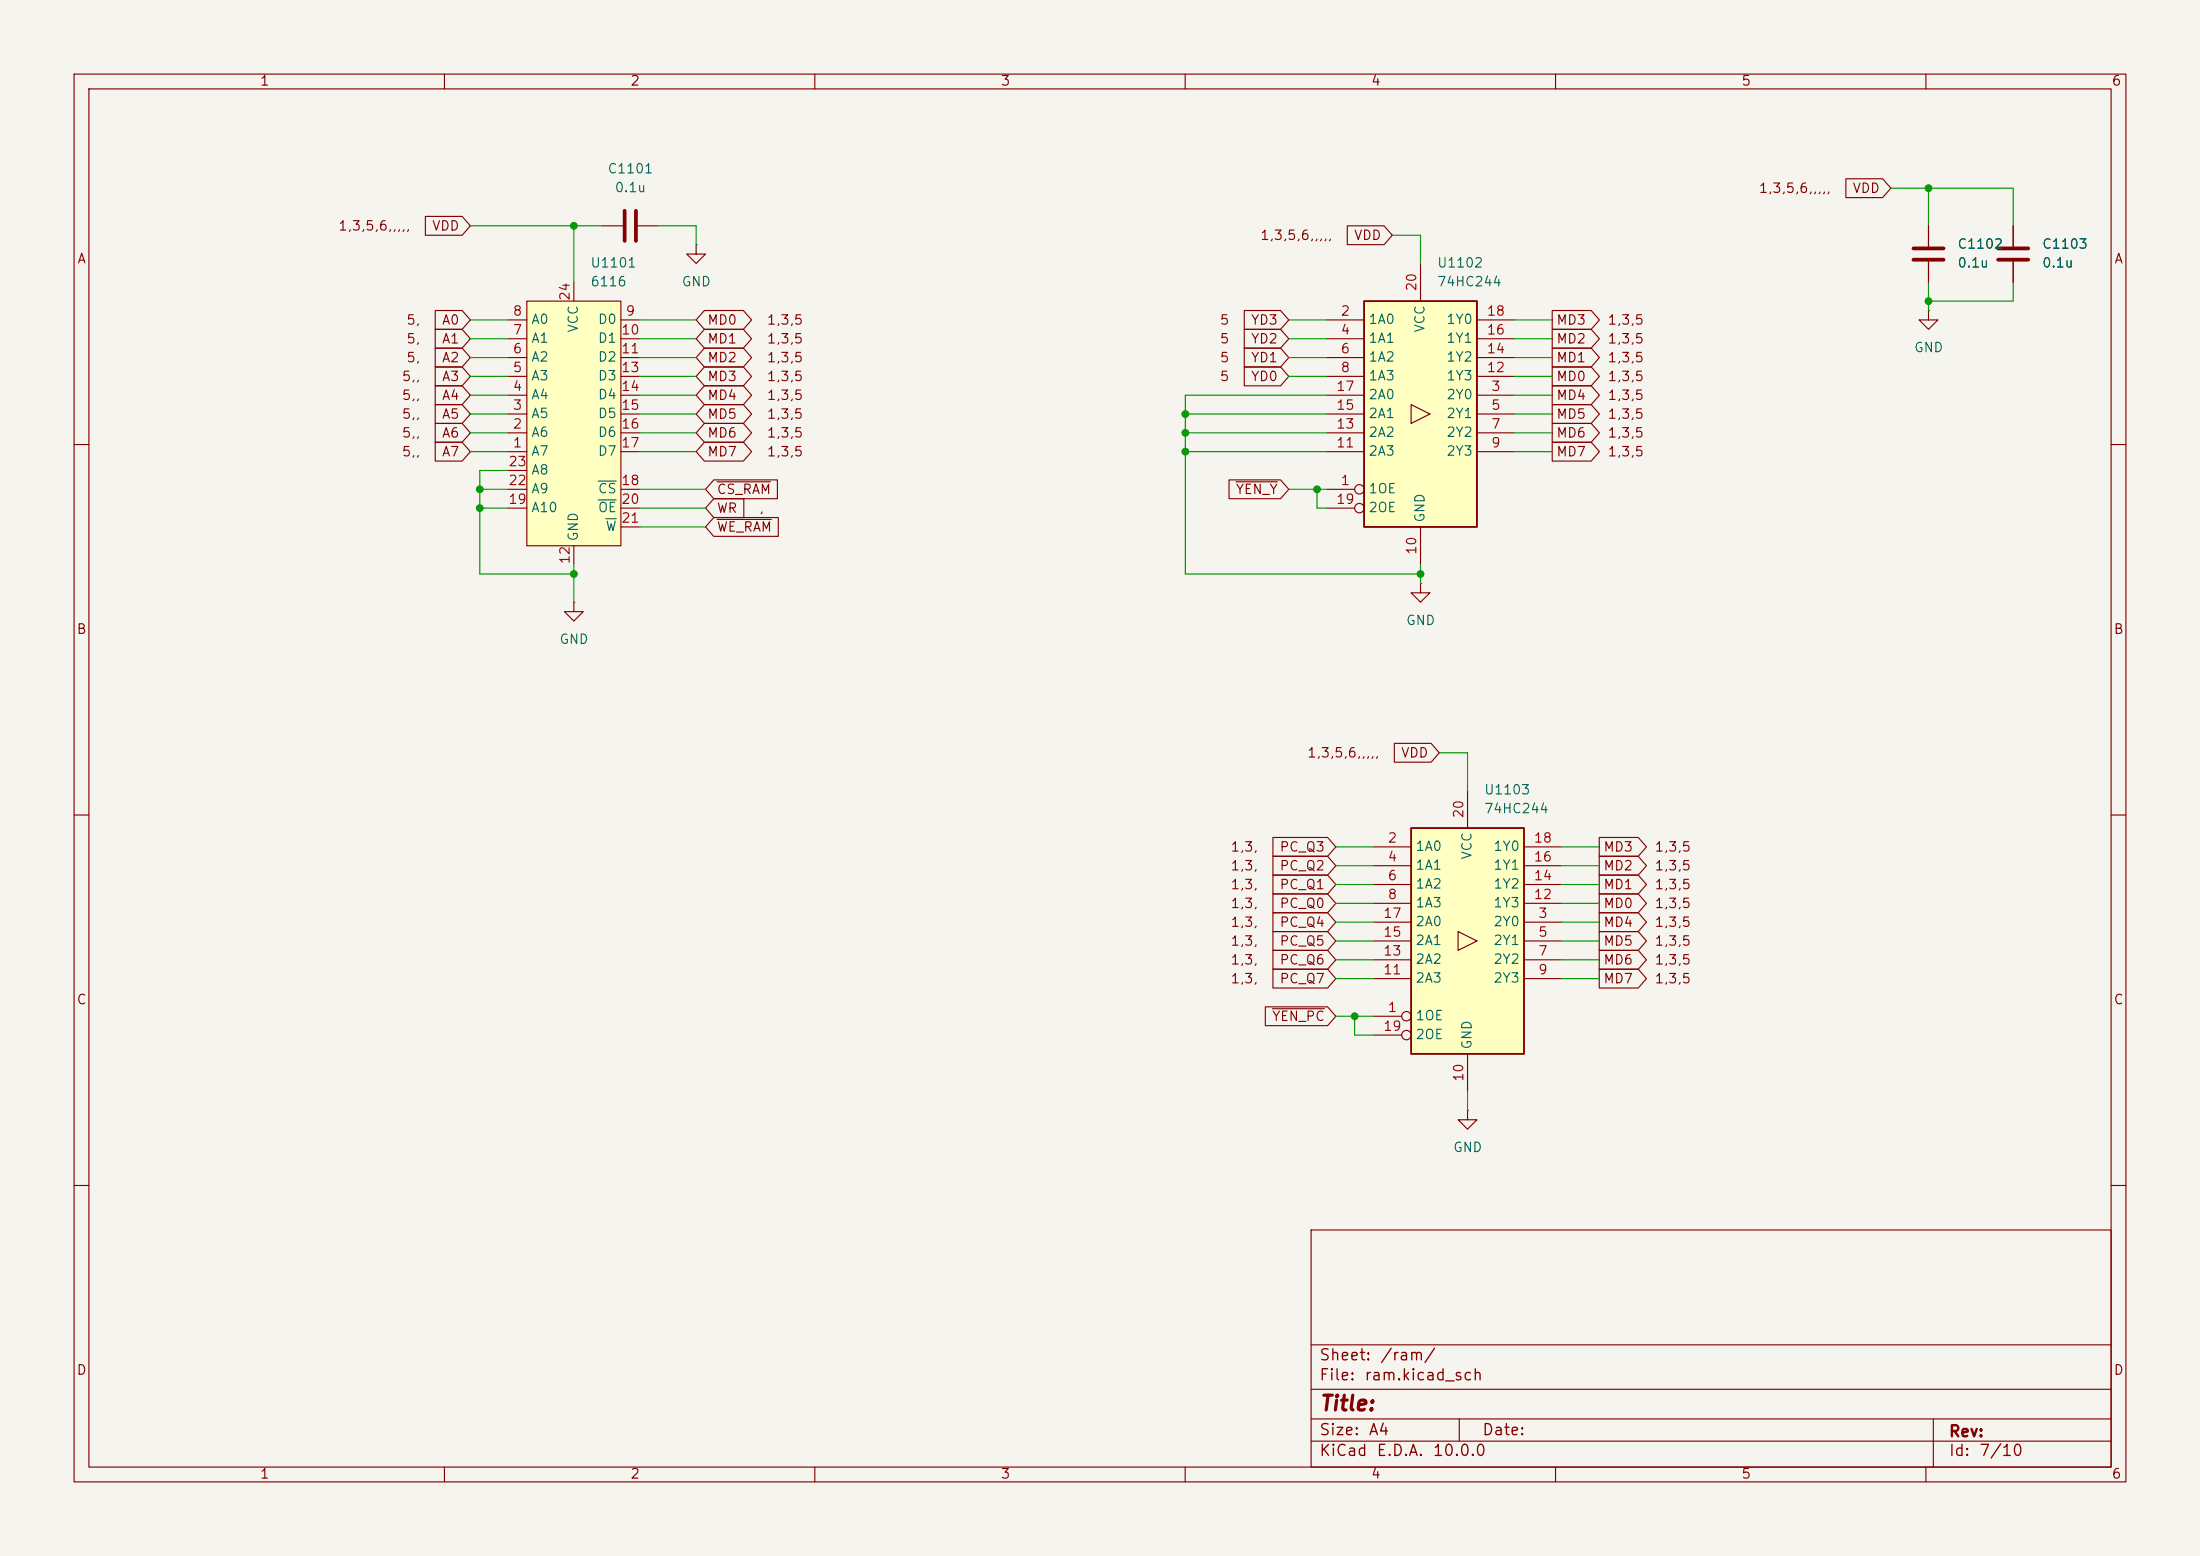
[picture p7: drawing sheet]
<svg xmlns="http://www.w3.org/2000/svg" width="297mm" height="210mm" viewBox="0 0 297 210" stroke-linecap="round" stroke-linejoin="round" font-family="sans-serif">
<path d="M0 0h297v210h-297z" fill="#f5f4ef" stroke="#f5f4ef" stroke-width=".14"/>
<g fill="none" stroke="#840000" stroke-width=".15">
<path d="M10 10h277v190h-277zM12 12h273v186h-273zM60 10v2M110 10v2M160 10v2M210 10v2M260 10v2M81.3 30.5h2.8M86.1 30.5h2.8M260.3 30.5v2.8M260.3 35.3v2.8M10 60h2"/>
<path d="M285 60h2M10 110h2M285 110h2M198.1 149.9v1.2h1.3l-1.3 1.3-1.3-1.3h1.3M198.1 149.9h.1M10 160h2M177 166h108v32h-108zM285 160h2M60 198v2M110 198v2M160 198v2M177 194.5h108"/>
<path d="M177 191.5h108M177 187.5h108M177 181.5h108M197 191.5v3M210 198v2M260 198v2M261 191.5v6.5"/>
</g>
<path d="M84.3 28.4v4.1M85.9 28.4v4.1M258.3 35.1h4.1M258.3 33.5h4.1" fill="none" stroke="#840000" stroke-width=".51"/>
<path d="M190.5 111.8h15.2v30.4h-15.2z" fill="#ffffc2"/>
<g fill="none" stroke="#840000" stroke-width=".15">
<path d="M185.4 114.3h5.1M185.4 116.8h5.1M185.4 119.4h5.1M198.1 106.7v5.1M205.7 114.3h5.1M205.7 116.8h5.1M205.7 119.4h5.1M185.4 137.2h3.8M185.4 124.5h5.1M185.4 127h5.1M185.4 129.5h5.1M185.4 121.9h5.1"/>
<path d="M185.4 132.1h5.1M185.4 139.7h3.8M196.8 125.7l2.6 1.3-2.6 1.3zM205.7 124.5h5.1M205.7 127h5.1M205.7 129.5h5.1M205.7 121.9h5.1M205.7 132.1h5.1M198.1 142.2v5.1"/>
<circle cx="189.9" cy="137.2" r=".63"/>
<circle cx="189.9" cy="139.7" r=".63"/>
</g>
<path d="M190.5 111.8h15.2v30.4h-15.2z" fill="none" stroke="#840000" stroke-width=".25"/>
<path d="M71.1 40.6h12.7v33.1h-12.7z" fill="#ffffc2"/>
<g fill="none" stroke="#840000" stroke-width=".15">
<path d="M77.5 38.1v2.5M68.6 58.4h2.5M68.6 55.9h2.5M68.6 53.3h2.5M68.6 50.8h2.5M68.6 48.3h2.5M68.6 45.7h2.5M68.6 43.2h2.5M71.1 40.6h12.7v33.1h-12.7zM83.8 58.4h2.6M83.8 55.9h2.6M83.8 53.3h2.6"/>
<path d="M83.8 50.8h2.6M83.8 48.3h2.6M83.8 45.7h2.6M83.8 43.2h2.6M68.6 61h2.5M68.6 66h2.5M68.6 68.6h2.5M68.6 63.5h2.5M77.5 73.7v2.5M83.8 61h2.6M83.8 66h2.6M83.8 68.6h2.6"/>
<path d="M83.8 71.1h2.6M77.5 81.3v1.3h1.2l-1.2 1.2-1.3-1.2h1.3M77.5 81.3h.1"/>
</g>
<path d="M80.8 64.9h2.4M80.8 67.5h2.4M81.8 70h1.4" fill="none" stroke="#006464" stroke-width=".15"/>
<path d="M184.1 40.6h15.3v30.5h-15.3z" fill="#ffffc2"/>
<g fill="none" stroke="#840000" stroke-width=".15">
<path d="M57.4 29.2h5l1.1 1.3-1.1 1.3h-5zM94 33v1.3h1.2l-1.2 1.3-1.3-1.3h1.3M94 33h.1M181.9 30.5h4.9l1.2 1.3-1.2 1.2h-4.9zM191.8 35.6v5M249.2 24.1h5l1.1 1.3-1.1 1.3h-5zM260.3 30.5v2.8M260.3 35.3v2.8M271.8 30.5v2.8M271.8 35.3v2.8M58.8 41.9h3.6l1.1 1.3-1.1 1.3h-3.6zM58.8 49.5h3.6l1.1 1.3-1.1 1.3h-3.6z"/>
<path d="M58.8 47h3.6l1.1 1.3-1.1 1.2h-3.6zM58.8 44.4h3.6l1.1 1.3-1.1 1.3h-3.6zM58.8 54.6h3.6l1.1 1.3-1.1 1.3h-3.6zM58.8 57.1h3.6l1.1 1.3-1.1 1.3h-3.6zM58.8 59.7h3.6l1.1 1.3-1.1 1.2h-3.6zM58.8 52.1h3.6l1.1 1.2-1.1 1.3h-3.6zM95.1 41.9h5.3l1.1 1.3-1.1 1.3h-5.3l-1.1-1.3zM95.1 52.1h5.3l1.1 1.2-1.1 1.3h-5.3l-1.1-1.3zM95.1 49.5h5.3l1.1 1.3-1.1 1.3h-5.3l-1.1-1.3zM95.1 57.1h5.3l1.1 1.3-1.1 1.3h-5.3l-1.1-1.3zM95.1 54.6h5.3l1.1 1.3-1.1 1.3h-5.3l-1.1-1.3zM95.1 59.7h5.3l1.1 1.3-1.1 1.2h-5.3l-1.1-1.2z"/>
<path d="M95.1 44.4h5.3l1.1 1.3-1.1 1.3h-5.3l-1.1-1.3zM95.1 47h5.3l1.1 1.3-1.1 1.2h-5.3l-1.1-1.2zM168 41.9h4.9l1.1 1.3-1.1 1.3h-4.9zM168 49.5h4.9l1.1 1.3-1.1 1.3h-4.9zM168 44.4h4.9l1.1 1.3-1.1 1.3h-4.9zM168 47h4.9l1.1 1.3-1.1 1.2h-4.9zM179.1 43.2h5M179.1 53.3h5M179.1 45.7h5M179.1 55.9h5M179.1 48.3h5M179.1 58.4h5"/>
<path d="M179.1 50.8h5M190.5 54.6l2.5 1.3-2.5 1.3zM199.4 43.2h5.1M199.4 53.3h5.1M199.4 45.7h5.1M199.4 55.9h5.1M199.4 48.3h5.1M199.4 58.4h5.1M199.4 50.8h5.1M209.5 59.7h5.3l1.1 1.3-1.1 1.2h-5.3zM209.5 57.1h5.3l1.1 1.3-1.1 1.3h-5.3zM209.5 54.6h5.3l1.1 1.3-1.1 1.3h-5.3z"/>
<path d="M209.5 44.4h5.3l1.1 1.3-1.1 1.3h-5.3zM209.5 47h5.3l1.1 1.3-1.1 1.2h-5.3zM209.5 49.5h5.3l1.1 1.3-1.1 1.3h-5.3zM209.5 52.1h5.3l1.1 1.2-1.1 1.3h-5.3zM209.5 41.9h5.3l1.1 1.3-1.1 1.3h-5.3zM260.3 41.9v1.3h1.3l-1.3 1.3-1.2-1.3h1.2M260.3 41.9h.1M96.4 67.3h4v2.6h-4l-1.2-1.3zM96.4 64.8h8.6v2.5h-8.6l-1.2-1.3zM96.4 69.8h8.7v2.6h-8.7l-1.2-1.3zM96.8 65h7.2M96.8 70.1h7.3"/>
<path d="M165.9 64.8h7l1.1 1.2-1.1 1.3h-7zM166.9 65h5.5M179.1 66h3.8M179.1 61h5M179.1 68.6h3.8M191.8 78.7v1.3h1.2l-1.2 1.3-1.3-1.3h1.3M191.8 78.7h.1M191.8 71.1v5.1M199.4 61h5.1M171.8 115.6h7.4l1.1 1.2-1.1 1.3h-7.4zM171.8 118.1h7.4l1.1 1.3-1.1 1.3h-7.4zM171.8 113h7.4l1.1 1.3-1.1 1.3h-7.4z"/>
<path d="M188.2 100.3h5l1.1 1.3-1.1 1.3h-5zM215.9 118.1h5.3l1.1 1.3-1.1 1.3h-5.3zM215.9 113h5.3l1.1 1.3-1.1 1.3h-5.3zM215.9 115.6h5.3l1.1 1.2-1.1 1.3h-5.3zM170.8 135.9h8.4l1.1 1.3-1.1 1.2h-8.4zM171.8 136.1h7M171.8 128.3h7.4l1.1 1.2-1.1 1.3h-7.4zM171.8 123.2h7.4l1.1 1.3-1.1 1.2h-7.4zM171.8 120.6h7.4l1.1 1.3-1.1 1.3h-7.4zM171.8 130.8h7.4l1.1 1.3-1.1 1.3h-7.4zM171.8 125.7h7.4l1.1 1.3-1.1 1.3h-7.4zM215.9 123.2h5.3l1.1 1.3-1.1 1.2h-5.3z"/>
<path d="M215.9 120.6h5.3l1.1 1.3-1.1 1.3h-5.3zM215.9 128.3h5.3l1.1 1.2-1.1 1.3h-5.3zM215.9 125.7h5.3l1.1 1.3-1.1 1.3h-5.3zM215.9 130.8h5.3l1.1 1.3-1.1 1.3h-5.3z"/>
<circle cx="183.5" cy="66" r=".63"/>
<circle cx="183.5" cy="68.6" r=".63"/>
</g>
<path d="M184.1 40.6h15.3v30.5h-15.3z" fill="none" stroke="#840000" stroke-width=".25"/>
<path d="M269.7 35.1h4.1M269.7 33.5h4.1" fill="none" stroke="#840000" stroke-width=".51"/>
<g fill="none" stroke="#009600" stroke-width=".15">
<path d="M63.5 30.5h17.8M77.5 30.5v7.6M88.9 30.5h5.1v2.5M188 31.8h3.8v3.8M255.3 25.4h16.5v5.1M260.3 25.4v5.1M260.3 38.1v3.8M271.8 38.1v2.5h-11.5M63.5 50.8h5.1M63.5 55.9h5.1M63.5 58.4h5.1M63.5 53.3h5.1"/>
<path d="M63.5 48.3h5.1M63.5 45.7h5.1M63.5 43.2h5.1M86.4 50.8h7.6M86.4 55.9h7.6M86.4 58.4h7.6M86.4 53.3h7.6M86.4 48.3h7.6M86.4 45.7h7.6M86.4 43.2h7.6M160 55.9h19.1M160 58.4h19.1"/>
<path d="M174 50.8h5.1M174 48.3h5.1M174 45.7h5.1M174 43.2h5.1M179.1 53.3h-19.1v24.2h31.8M204.5 50.8h5M204.5 55.9h5M204.5 58.4h5M204.5 53.3h5M204.5 48.3h5M204.5 45.7h5M204.5 43.2h5"/>
<path d="M63.5 61h5.1M64.8 66h3.8M64.8 68.6h3.8M68.6 63.5h-3.8v14h12.7M77.5 76.2v5.1M86.4 66h8.8M86.4 61h7.6M86.4 68.6h8.8M86.4 71.1h8.8M160 61h19.1M174 66h5.1M177.8 66v2.6h1.3"/>
<path d="M191.8 76.2v2.5M204.5 61h5M180.3 119.4h5.1M180.3 116.8h5.1M180.3 114.3h5.1M194.3 101.6h3.8v5.1M210.8 119.4h5.1M210.8 116.8h5.1M210.8 114.3h5.1M180.3 121.9h5.1M180.3 129.5h5.1M180.3 124.5h5.1"/>
<path d="M180.3 127h5.1M180.3 132.1h5.1M180.3 137.2h5.1M182.9 137.2v2.5h2.5M210.8 121.9h5.1M210.8 129.5h5.1M210.8 124.5h5.1M210.8 127h5.1M210.8 132.1h5.1M198.1 147.3v2.6"/>
</g>
<g fill="#009600" stroke="#009600" stroke-width=".14">
<circle cx="64.8" cy="68.6" r=".46"/>
<circle cx="64.8" cy="66" r=".46"/>
<circle cx="77.5" cy="30.5" r=".46"/>
<circle cx="77.5" cy="77.5" r=".46"/>
<circle cx="182.9" cy="137.2" r=".46"/>
<circle cx="177.8" cy="66" r=".46"/>
<circle cx="260.3" cy="40.6" r=".46"/>
<circle cx="191.8" cy="77.5" r=".46"/>
<circle cx="260.3" cy="25.4" r=".46"/>
<circle cx="160" cy="58.4" r=".46"/>
<circle cx="160" cy="61" r=".46"/>
<circle cx="160" cy="55.9" r=".46"/>
</g>
<text font-size="2" fill="#840000" x="178" y="190.9">Title:</text>
<g font-size="1.5" fill="#840000">
<text x="178" y="184">Sheet:</text>
<text x="186.2" y="184">/ram/</text>
<text x="178" y="186.7">File:</text>
<text x="184.1" y="186.7">ram.kicad_sch</text>
<text x="178" y="196.9">KiCad</text>
<text x="178" y="194.1">Size:</text>
<text x="184.7" y="194.1">A4</text>
<text x="185.7" y="196.9">E.D.A.</text>
<text x="193.3" y="196.9">10.0.0</text>
<text x="200" y="194.1">Date:</text>
<text x="263" y="194.3">Rev:</text>
<text x="263" y="196.9">Id:</text>
<text x="267.1" y="196.9">7/10</text>
</g>
<g font-size="1.3" fill="#840000">
<text x="35" y="11.9">1</text>
<text x="85" y="11.9">2</text>
<text x="135" y="11.9">3</text>
<text x="185" y="11.9">4</text>
<text x="235" y="11.9">5</text>
<text x="285" y="11.9">6</text>
<text x="237.3" y="26.4">1,3,5,6,,,,,</text>
<text x="250" y="26.4">VDD</text>
<text x="10.3" y="35.9">A</text>
<text x="45.6" y="31.4">1,3,5,6,,,,,</text>
<text x="58.2" y="31.4">VDD</text>
<text x="170" y="32.7">1,3,5,6,,,,,</text>
<text x="182.7" y="32.7">VDD</text>
<text x="285.3" y="35.9">A</text>
<text x="54.8" y="44.1">5,</text>
<text x="54.8" y="46.7">5,</text>
<text x="59.6" y="44.1">A0</text>
<text x="59.6" y="46.7">A1</text>
<text x="95.4" y="44.1">MD0</text>
<text x="95.4" y="46.7">MD1</text>
<text x="103.4" y="44.1">1,3,5</text>
<text x="103.4" y="46.7">1,3,5</text>
<text x="164.6" y="44.1">5</text>
<text x="164.6" y="46.7">5</text>
<text x="168.8" y="44.1">YD3</text>
<text x="168.8" y="46.7">YD2</text>
<text x="210" y="46.7">MD2</text>
<text x="210" y="44.1">MD3</text>
<text x="216.9" y="46.7">1,3,5</text>
<text x="216.9" y="44.1">1,3,5</text>
<text x="54.2" y="51.8">5,,</text>
<text x="54.8" y="49.2">5,</text>
<text x="59.6" y="51.8">A3</text>
<text x="59.6" y="49.2">A2</text>
<text x="95.4" y="51.8">MD3</text>
<text x="95.4" y="49.2">MD2</text>
<text x="103.4" y="51.8">1,3,5</text>
<text x="103.4" y="49.2">1,3,5</text>
<text x="164.6" y="51.8">5</text>
<text x="164.6" y="49.2">5</text>
<text x="168.8" y="51.8">YD0</text>
<text x="168.8" y="49.2">YD1</text>
<text x="210" y="49.2">MD1</text>
<text x="210" y="51.8">MD0</text>
<text x="216.9" y="49.2">1,3,5</text>
<text x="216.9" y="51.8">1,3,5</text>
<text x="54.2" y="56.8">5,,</text>
<text x="54.2" y="59.4">5,,</text>
<text x="54.2" y="54.3">5,,</text>
<text x="59.6" y="56.8">A5</text>
<text x="59.6" y="59.4">A6</text>
<text x="59.6" y="54.3">A4</text>
<text x="95.4" y="54.3">MD4</text>
<text x="95.4" y="59.4">MD6</text>
<text x="95.4" y="56.8">MD5</text>
<text x="103.4" y="54.3">1,3,5</text>
<text x="103.4" y="59.4">1,3,5</text>
<text x="103.4" y="56.8">1,3,5</text>
<text x="210" y="59.4">MD6</text>
<text x="210" y="56.8">MD5</text>
<text x="210" y="54.3">MD4</text>
<text x="216.9" y="59.4">1,3,5</text>
<text x="216.9" y="56.8">1,3,5</text>
<text x="216.9" y="54.3">1,3,5</text>
<text x="54.2" y="61.9">5,,</text>
<text x="59.6" y="61.9">A7</text>
<text x="95.4" y="61.9">MD7</text>
<text x="103.4" y="61.9">1,3,5</text>
<text x="210" y="61.9">MD7</text>
<text x="216.9" y="61.9">1,3,5</text>
<text x="96.7" y="69.5">WR</text>
<text x="96.7" y="67">CS_RAM</text>
<text x="102.4" y="69.5">,</text>
<text x="166.7" y="67">YEN_Y</text>
<text x="96.7" y="72.1">WE_RAM</text>
<text x="10.3" y="85.9">B</text>
<text x="285.3" y="85.9">B</text>
<text x="176.4" y="102.6">1,3,5,6,,,,,</text>
<text x="189" y="102.6">VDD</text>
<text x="166" y="117.8">1,3,</text>
<text x="166" y="115.3">1,3,</text>
<text x="172.7" y="117.8">PC_Q2</text>
<text x="172.7" y="115.3">PC_Q3</text>
<text x="216.4" y="115.3">MD3</text>
<text x="216.4" y="117.8">MD2</text>
<text x="223.3" y="115.3">1,3,5</text>
<text x="223.3" y="117.8">1,3,5</text>
<text x="166" y="125.4">1,3,</text>
<text x="166" y="120.3">1,3,</text>
<text x="166" y="122.9">1,3,</text>
<text x="172.7" y="125.4">PC_Q4</text>
<text x="172.7" y="120.3">PC_Q1</text>
<text x="172.7" y="122.9">PC_Q0</text>
<text x="216.4" y="125.4">MD4</text>
<text x="216.4" y="120.3">MD1</text>
<text x="216.4" y="122.9">MD0</text>
<text x="223.3" y="125.4">1,3,5</text>
<text x="223.3" y="120.3">1,3,5</text>
<text x="223.3" y="122.9">1,3,5</text>
<text x="166" y="130.5">1,3,</text>
<text x="166" y="128">1,3,</text>
<text x="172.7" y="130.5">PC_Q6</text>
<text x="172.7" y="128">PC_Q5</text>
<text x="216.4" y="130.5">MD6</text>
<text x="216.4" y="128">MD5</text>
<text x="223.3" y="130.5">1,3,5</text>
<text x="223.3" y="128">1,3,5</text>
<text x="10.3" y="135.9">C</text>
<text x="166" y="133">1,3,</text>
<text x="172.7" y="133">PC_Q7</text>
<text x="216.4" y="133">MD7</text>
<text x="223.3" y="133">1,3,5</text>
<text x="285.3" y="135.9">C</text>
<text x="171.6" y="138.1">YEN_PC</text>
<text x="10.3" y="185.9">D</text>
<text x="285.3" y="185.9">D</text>
<text x="35" y="199.9">1</text>
<text x="85" y="199.9">2</text>
<text x="135" y="199.9">3</text>
<text x="185" y="199.9">4</text>
<text x="235" y="199.9">5</text>
<text x="285" y="199.9">6</text>
</g>
<g font-size="1.3" fill="#006464">
<text x="81.9" y="23.7">C1101</text>
<text x="82.9" y="26.3">0.1u</text>
<text x="264.2" y="33.9">C1102</text>
<text x="275.6" y="33.9">C1103</text>
<text x="79.6" y="36.4">U1101</text>
<text x="79.6" y="39">6116</text>
<text x="91.9" y="39">GND</text>
<text x="193.9" y="36.4">U1102</text>
<text x="193.9" y="39">74HC244</text>
<text x="264.2" y="36.4">0.1u</text>
<text x="275.6" y="36.4">0.1u</text>
<text x="71.6" y="46.6">A1</text>
<text x="71.6" y="44">A0</text>
<text x="78.3" y="45" transform="rotate(-90 78.3 45)">VCC</text>
<text x="80.6" y="44">D0</text>
<text x="80.6" y="46.6">D1</text>
<text x="184.7" y="44">1A0</text>
<text x="184.7" y="46.6">1A1</text>
<text x="192.6" y="45" transform="rotate(-90 192.6 45)">VCC</text>
<text x="195.2" y="46.6">1Y1</text>
<text x="195.2" y="44">1Y0</text>
<text x="258.3" y="47.9">GND</text>
<text x="71.6" y="51.7">A3</text>
<text x="71.6" y="49.1">A2</text>
<text x="80.6" y="49.1">D2</text>
<text x="80.6" y="51.7">D3</text>
<text x="184.7" y="49.1">1A2</text>
<text x="184.7" y="51.7">1A3</text>
<text x="195.2" y="51.7">1Y3</text>
<text x="195.2" y="49.1">1Y2</text>
<text x="71.6" y="59.3">A6</text>
<text x="71.6" y="56.7">A5</text>
<text x="71.6" y="54.2">A4</text>
<text x="80.6" y="54.2">D4</text>
<text x="80.6" y="56.7">D5</text>
<text x="80.6" y="59.3">D6</text>
<text x="184.7" y="59.3">2A2</text>
<text x="184.7" y="56.7">2A1</text>
<text x="184.7" y="54.2">2A0</text>
<text x="195.2" y="54.2">2Y0</text>
<text x="195.2" y="56.7">2Y1</text>
<text x="195.2" y="59.3">2Y2</text>
<text x="71.6" y="61.8">A7</text>
<text x="71.6" y="64.4">A8</text>
<text x="80.6" y="61.8">D7</text>
<text x="184.7" y="61.8">2A3</text>
<text x="195.2" y="61.8">2Y3</text>
<text x="71.6" y="69.4">A10</text>
<text x="71.6" y="66.9">A9</text>
<text x="80.6" y="66.9">CS</text>
<text x="80.6" y="69.4">OE</text>
<text x="81.7" y="72">W</text>
<text x="184.7" y="66.9">1OE</text>
<text x="184.7" y="69.4">2OE</text>
<text x="192.6" y="70.6" transform="rotate(-90 192.6 70.6)">GND</text>
<text x="78.3" y="73.2" transform="rotate(-90 78.3 73.2)">GND</text>
<text x="75.4" y="87.2">GND</text>
<text x="189.7" y="84.7">GND</text>
<text x="200.3" y="107.5">U1103</text>
<text x="200.3" y="110.1">74HC244</text>
<text x="191" y="115.2">1A0</text>
<text x="191" y="117.7">1A1</text>
<text x="199" y="116.1" transform="rotate(-90 199 116.1)">VCC</text>
<text x="201.5" y="117.7">1Y1</text>
<text x="201.5" y="115.2">1Y0</text>
<text x="191" y="120.2">1A2</text>
<text x="191" y="122.8">1A3</text>
<text x="191" y="125.3">2A0</text>
<text x="201.5" y="125.3">2Y0</text>
<text x="201.5" y="122.8">1Y3</text>
<text x="201.5" y="120.2">1Y2</text>
<text x="191" y="130.4">2A2</text>
<text x="191" y="127.9">2A1</text>
<text x="201.5" y="127.9">2Y1</text>
<text x="201.5" y="130.4">2Y2</text>
<text x="191" y="132.9">2A3</text>
<text x="201.5" y="132.9">2Y3</text>
<text x="191" y="138">1OE</text>
<text x="191" y="140.6">2OE</text>
<text x="199" y="141.7" transform="rotate(-90 199 141.7)">GND</text>
<text x="196.1" y="155.8">GND</text>
</g>
<g font-size="1.3" fill="#a90000">
<text x="77.2" y="40.7" transform="rotate(-90 77.2 40.7)">24</text>
<text x="191.5" y="39.4" transform="rotate(-90 191.5 39.4)">20</text>
<text x="69.1" y="45.5">7</text>
<text x="69.1" y="42.9">8</text>
<text x="83.8" y="45.5">10</text>
<text x="84.4" y="42.9">9</text>
<text x="180.9" y="42.9">2</text>
<text x="180.9" y="45.5">4</text>
<text x="200.6" y="45.5">16</text>
<text x="200.6" y="42.9">18</text>
<text x="69.1" y="53.1">4</text>
<text x="69.1" y="50.5">5</text>
<text x="69.1" y="48">6</text>
<text x="83.8" y="48">11</text>
<text x="83.8" y="50.5">13</text>
<text x="83.8" y="53.1">14</text>
<text x="180.3" y="53.1">17</text>
<text x="180.9" y="48">6</text>
<text x="180.9" y="50.5">8</text>
<text x="200.6" y="50.5">12</text>
<text x="200.6" y="48">14</text>
<text x="201.2" y="53.1">3</text>
<text x="69.1" y="58.2">2</text>
<text x="69.1" y="55.6">3</text>
<text x="83.8" y="55.6">15</text>
<text x="83.8" y="58.2">16</text>
<text x="180.3" y="58.2">13</text>
<text x="180.3" y="55.6">15</text>
<text x="201.2" y="55.6">5</text>
<text x="201.2" y="58.2">7</text>
<text x="68.5" y="65.8">22</text>
<text x="68.5" y="63.2">23</text>
<text x="69.1" y="60.7">1</text>
<text x="83.8" y="60.7">17</text>
<text x="83.8" y="65.8">18</text>
<text x="180.3" y="60.7">11</text>
<text x="180.9" y="65.8">1</text>
<text x="201.2" y="60.7">9</text>
<text x="68.5" y="68.3">19</text>
<text x="83.8" y="68.3">20</text>
<text x="83.8" y="70.9">21</text>
<text x="180.3" y="68.3">19</text>
<text x="77.2" y="76.2" transform="rotate(-90 77.2 76.2)">12</text>
<text x="191.5" y="75" transform="rotate(-90 191.5 75)">10</text>
<text x="197.9" y="110.5" transform="rotate(-90 197.9 110.5)">20</text>
<text x="187.3" y="114">2</text>
<text x="187.3" y="116.6">4</text>
<text x="187.3" y="119.1">6</text>
<text x="207" y="119.1">14</text>
<text x="207" y="116.6">16</text>
<text x="207" y="114">18</text>
<text x="186.6" y="124.2">17</text>
<text x="187.3" y="121.7">8</text>
<text x="207" y="121.7">12</text>
<text x="207.6" y="124.2">3</text>
<text x="186.6" y="131.8">11</text>
<text x="186.6" y="129.3">13</text>
<text x="186.6" y="126.7">15</text>
<text x="207.6" y="126.7">5</text>
<text x="207.6" y="129.3">7</text>
<text x="207.6" y="131.8">9</text>
<text x="187.3" y="136.9">1</text>
<text x="186.6" y="139.4">19</text>
<text x="197.9" y="146.1" transform="rotate(-90 197.9 146.1)">10</text>
</g>
</svg>
